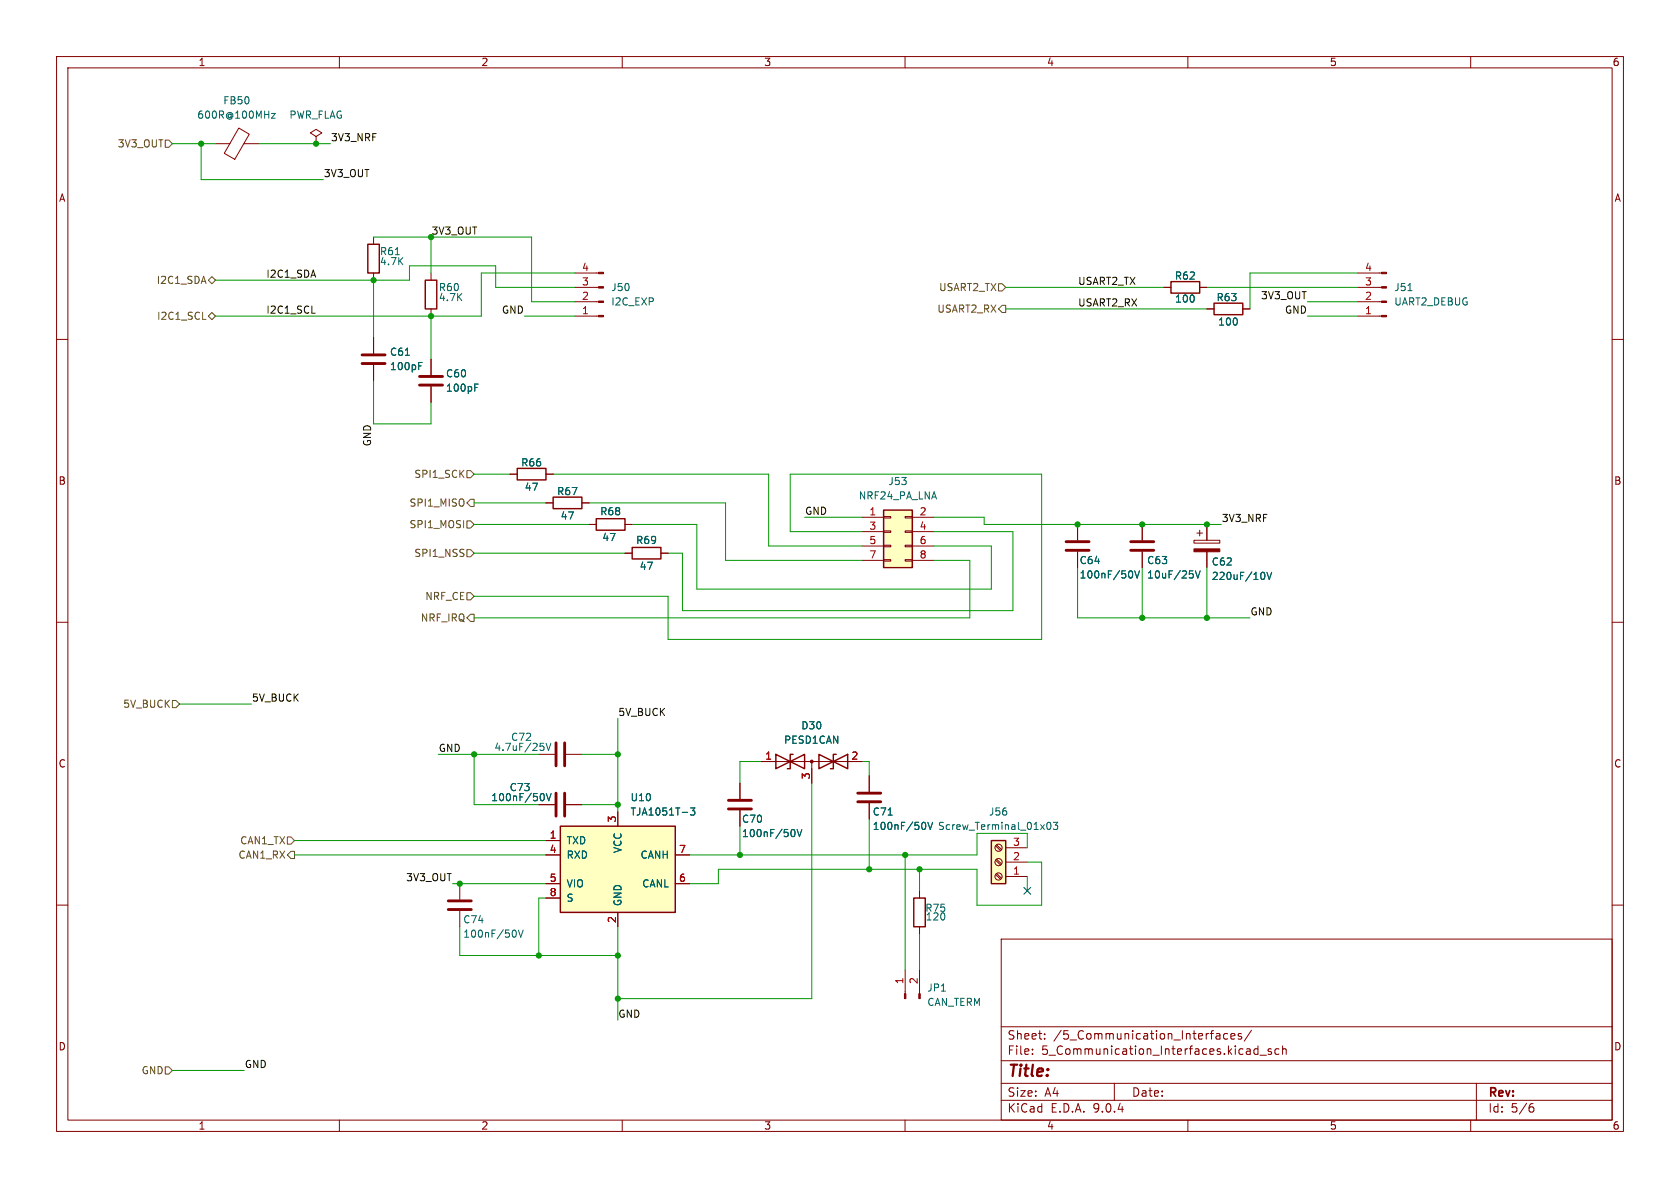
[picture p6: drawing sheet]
<svg xmlns="http://www.w3.org/2000/svg" width="297mm" height="210mm" viewBox="0 0 297 210" stroke-linecap="round" stroke-linejoin="round" font-family="sans-serif">
<g fill="none" stroke="#840000" stroke-width=".18">
<path d="M10 10h277v190h-277zM12 12h273v186h-273zM60 10v2M110 10v2M160 10v2M210 10v2M260 10v2M10 60h2M285 60h2M10 110h2M285 110h2M95.2 133.4h2.8"/>
<path d="M100.1 133.4h2.8M10 160h2M177 166h108v32h-108zM285 160h2M60 198v2M110 198v2M160 198v2M177 194.5h108M177 191.5h108M177 187.5h108M177 181.5h108M182.5 186.3v.1"/>
<path d="M182.5 185.5v.1M184.7 183.6v.1M184.7 182.8v.1M197 191.5v3M210 198v2M215.2 182.7h.3l.2 .2v.8M215.7 183.6l-.5 .1M215.7 183.1h-.5M217 182.8l-.4-.1-.3 .3v.4l.2 .2h.5M217.6 183.2l.7-.1-.1-.3-.4-.1-.2 .2 .1 .7h.5M219.5 182.8l-.4-.1-.2 .2 .1 .2 .5 .2v.3h-.6M221.2 182.1l-1.2 2"/>
<path d="M221.7 186.1l.3 .3 .4-.1M222.4 184.9v1.5M222.4 185.5l-.4-.1-.3 .3M222.7 186.5h1.2M224.7 185.5l-.3-.1-.2 .2v.2l.5 .2v.3h-.5M226.1 185.5l-.4-.1-.3 .3v.4l.1 .2h.6M226.7 185.5l.3-.1 .3 .1 .1 .9M226.7 184.9v1.5M260 198v2M261 191.5v6.5M270.6 195.7h.4l.2 .3-.1 .5-.5 .1M271 195.1l-.4 .1"/>
</g>
<path d="M98.3 131.3v4.1M99.8 131.3v4.1" fill="none" stroke="#840000" stroke-width=".51"/>
<path d="M95.5 131.4h.6M95.9 131.9l.3 .2v.3l-.3 .3M96.5 131.4l.5 1.3 .4-1.3" fill="none" stroke="#006464" stroke-width=".18"/>
<path d="M175.3 148.6h2.5v7.6h-2.5z" fill="#ffffc2"/>
<path d="M65 43.2h2.1v5.1h-2.1zM91.4 82.8h5.1v2h-5.1zM175.3 148.6h2.5v7.6h-2.5z" fill="none" stroke="#840000" stroke-width=".25"/>
<g fill="none" stroke="#840000" stroke-width=".18">
<path d="M55.9 24.1l1-.6-1-.6-1 .6 1 .6v1.3M55.9 25.4h.1M66 41.9v1.3M66 48.3v1.2M101.6 55.9h4.2M101.6 53.3h4.2M101.6 50.8h4.2M101.6 48.3h4.2M90.2 83.8h1.2M96.5 83.8h1.3M95.2 142.2h2.8M100.1 142.2h2.8"/>
<path d="M176 154.6l.9 .8M176 152.1l.9 .8M176 149.5l.9 .9M176.2 154.4l.9 .9M176.2 151.9l.9 .8M176.2 149.4l.9 .8M177.8 154.9h3.8M177.8 152.4h3.8M177.8 149.9h3.8"/>
<circle cx="176.5" cy="152.4" r=".63"/>
<circle cx="176.5" cy="149.9" r=".63"/>
<circle cx="176.5" cy="154.9" r=".63"/>
</g>
<path d="M69.9 45h.7M95.9 140.3a.79 .79 0 0 1 0 1.2M96.6 140.3l.4 1.2 .4-1.2M185.2 145.5l.2-.1a.68 .68 0 0 1 .4 .6 .68 .68 0 0 1-.4 .6l-.2-.1-.1-.4zM186.2 145.4h.8l-.4 .4 .3 .2v.5l-.1 .1-.6-.1" fill="none" stroke="#006464" stroke-width=".18"/>
<path d="M98.3 140.2v4.1M99.8 140.2v4.1" fill="none" stroke="#840000" stroke-width=".51"/>
<g fill="#840000" stroke="#840000" stroke-width=".18">
<path d="M105.8 55.8h.9v.2h-.9z"/>
<path d="M105.8 53.2h.9v.3h-.9z"/>
<path d="M105.8 50.7h.9v.2h-.9z"/>
<path d="M105.8 48.1h.9v.3h-.9z"/>
</g>
<path d="M156.2 90.2h5.1v10.1h-5.1z" fill="#ffffc2"/>
<path d="M75.2 49.5h2v5.1h-2zM207 49.8h5.1v2h-5.1zM97.8 87.9h5.1v2h-5.1zM105.4 91.7h5.1v2h-5.1zM111.8 96.8h5v2h-5zM156.2 90.2h5.1v10.1h-5.1z" fill="none" stroke="#840000" stroke-width=".25"/>
<g fill="none" stroke="#840000" stroke-width=".18">
<path d="M38.1 25.4h2.5M42.2 22.6l1.9 1.1-2.6 4.5-1.9-1.1zM43.1 25.4h2.6M66 59.7v2.8M76.2 48.3v1.2M76.2 54.6v1.3M205.7 50.8h1.3M212.1 50.8h1.3M240 55.9h4.2M240 53.3h4.2M240 50.8h4.2M240 48.3h4.2"/>
<path d="M66 64.5v2.8M76.2 63.5v2.8M76.2 68.3v2.8M96.5 88.9h1.3M102.9 88.9h1.2M104.1 92.7h1.3M110.5 92.7h1.3M110.5 97.8h1.3M116.8 97.8h1.3M152.4 91.4h3.8M152.4 94h3.8M152.4 96.5h3.8"/>
<path d="M152.4 99.1h3.8M156.2 91.3h1.3v.3h-1.3zM156.2 93.9h1.3v.2h-1.3zM156.2 96.4h1.3v.2h-1.3zM156.2 98.9h1.3v.3h-1.3zM160 91.3h1.3v.3h-1.3zM160 93.9h1.3v.2h-1.3zM160 96.4h1.3v.2h-1.3zM160 98.9h1.3v.3h-1.3zM161.3 91.4h3.8M161.3 94h3.8M161.3 96.5h3.8"/>
<path d="M161.3 99.1h3.8M190.5 92.7v2.8M190.5 97.5v2.8M201.9 92.7v2.8M201.9 97.5v2.8M211.1 95.5h4.5v.5h-4.5zM211.6 94.2h1M212.1 93.7v1M213.4 92.7v2.8M213.4 97.5v2.8M81.3 156.2v2.8M81.3 161v2.8"/>
</g>
<path d="M64 62.7h4.1M64 64.3h4.1M74.2 66.5h4M74.2 68.1h4M188.5 95.8h4M188.5 97.3h4M199.9 95.8h4.1M199.9 97.3h4.1M79.2 159.3h4.1M79.2 160.8h4.1" fill="none" stroke="#840000" stroke-width=".51"/>
<g fill="none" stroke="#006464" stroke-width=".18">
<path d="M48 20.1h.7l-.7 .8h.7M248.9 51.4h.7M71.7 62.8h.7M74 64.7h.4M74 64.1h.6M83.9 68.5h.5M83.9 67.9h.6M199.9 100.9a.79 .79 0 0 1 0 1.3M200.6 100.9l.4 1.3 .4-1.3M210.9 101.5v.6M211.3 100.9l.5 1.3 .4-1.3M223.3 101.2a.79 .79 0 0 1 0 1.2"/>
<path d="M224 101.2l.4 1.2 .4-1.2M91 164.4a.79 .79 0 0 1 0 1.3M91.6 164.4l.5 1.3 .4-1.3"/>
</g>
<g fill="#840000" stroke="#840000" stroke-width=".18">
<path d="M244.2 55.8h.9v.2h-.9z"/>
<path d="M244.2 53.2h.9v.3h-.9z"/>
<path d="M244.2 50.7h.9v.2h-.9z"/>
<path d="M244.2 48.1h.9v.3h-.9z"/>
<path d="M211.1 97h4.5v.5h-4.5z"/>
</g>
<path d="M99.1 146.1h20.3v15.2h-20.3z" fill="#ffffc2"/>
<path d="M214.6 53.6h5.1v2h-5.1zM137.2 133.4l5 2.5v-2.5l-5 2.5zM140.2 133.4h-.5v2.5h-.5M144.8 133.4l5.1 2.5v-2.5l-5.1 2.5zM147.8 133.4h-.5v2.5h-.5M99.1 146.1h20.3v15.2h-20.3zM161.5 158.8h2.1v5h-2.1z" fill="none" stroke="#840000" stroke-width=".25"/>
<g fill="none" stroke="#840000" stroke-width=".18">
<path d="M66 59.7v2.8M205.7 50.8h1.3M212.1 50.8h1.3M213.4 54.6h1.2M219.7 54.6h1.3M66 64.5v2.8M76.2 63.5v2.8M76.2 68.3v2.8M90.2 83.8h1.2M96.5 83.8h1.3M96.5 88.9h1.3M102.9 88.9h1.2"/>
<path d="M104.1 92.7h1.3M110.5 92.7h1.3M110.5 97.8h1.3M116.8 97.8h1.3M190.5 92.7v2.8M190.5 97.5v2.8M201.9 92.7v2.8M201.9 97.5v2.8M213.4 92.7v2.8M213.4 97.5v2.8M130.8 138.4v2.8M134.6 134.6h17.8"/>
<path d="M143.5 134.6v3.8M153.7 137.2v2.8M95.2 142.2h2.8M96.5 148.6h2.6M96.5 151.1h2.6M96.5 156.2h2.6M96.5 158.8h2.6M100.1 142.2h2.8M109.2 143.5v2.6M119.4 151.1h2.5M119.4 156.2h2.5M130.8 143.3v2.8"/>
<path d="M153.7 142v2.8M162.6 157.5v1.3M109.2 161.3v2.5M160 171.5v4.2M162.6 163.8v1.3M162.6 171.5v4.2"/>
</g>
<g fill="none" stroke="#006464" stroke-width=".18">
<path d="M71.7 62.8h.7M74 64.7h.4M74 64.1h.6M83.9 68.5h.5M83.9 67.9h.6M199.9 100.9a.79 .79 0 0 1 0 1.3M200.6 100.9l.4 1.3 .4-1.3M210.9 101.5v.6M211.3 100.9l.5 1.3 .4-1.3M223.3 101.2a.79 .79 0 0 1 0 1.2M224 101.2l.4 1.2 .4-1.2M95.9 140.3a.79 .79 0 0 1 0 1.2"/>
<path d="M96.6 140.3l.4 1.2 .4-1.2M122.1 142.8h.7l-.4 .5 .4 .1v.6l-.2 .1-.5-.1M140.2 146.6a.79 .79 0 0 1 0 1.3M140.9 146.6l.4 1.3 .5-1.3M157 144.1h.7M163.4 145.4a.79 .79 0 0 1 0 1.2M164 145.4l.4 1.2 .5-1.2"/>
</g>
<path d="M128.8 141.5h4M128.8 143h4M151.6 140.2h4.1M151.6 141.7h4.1" fill="none" stroke="#840000" stroke-width=".51"/>
<g fill="#840000" stroke="#840000" stroke-width=".18">
<path d="M159.9 175.7h.2v.8h-.2z"/>
<path d="M162.4 175.7h.3v.8h-.3z"/>
<circle cx="143.5" cy="134.6" r=".25"/>
</g>
<g fill="none" stroke="#725600" stroke-width=".18">
<path d="M29.2 24.8h.6l.7 .6-.7 .6h-.6zM35.8 56.5h.6M36.8 55.9l.7-.7 .6 .7-.6 .6zM36.8 49.5l.7-.6 .6 .6-.6 .7zM176.5 50.2h.7l.6 .6-.6 .6h-.7zM177.2 54h.6v1.2h-.6l-.7-.6zM82.5 83.2h.7l.6 .6-.6 .7h-.7zM82.5 97.2h.7l.6 .6-.6 .6h-.7zM82.5 92.1h.7l.6 .6-.6 .6h-.7zM83.2 88.3h.6v1.2h-.6l-.7-.6zM82.5 104.8h.7l.6 .6-.6 .6h-.7zM83.2 108.6h.6v1.3h-.6l-.7-.7z"/>
<path d="M30.5 123.8h.6l.6 .7-.6 .6h-.6zM50.8 148h.6l.7 .6-.7 .6h-.6zM51.4 150.5h.7v1.3h-.7l-.6-.7zM29.2 188.6h.6l.7 .6-.7 .7h-.6z"/>
</g>
<path d="M55.1 55.4h.6" fill="none" stroke="#0f0f0f" stroke-width=".18"/>
<g fill="none" stroke="#009600" stroke-width=".18">
<path d="M30.5 25.4h7.6M35.6 25.4v6.4h21.5M45.7 25.4h12.7M38.1 49.5h34.3v-2.5h15.2v3.8h14M66 41.9h28v11.4h7.6M66 49.5v10.2M76.2 41.9v6.4M76.2 55.9v7.6M92.7 55.9h8.9M101.6 48.3h-16.5v7.6h-47M177.8 50.8h27.9M177.8 54.6h35.6"/>
<path d="M213.4 50.8h26.6M231.1 55.9h8.9M231.1 53.3h8.9M240 48.3h-19v6.3M66 67.3v7.6h10.2v-3.8M83.8 83.8h6.4M83.8 88.9h12.7M83.8 97.8h26.7M83.8 92.7h20.3M97.8 83.8h38.1v12.7h16.5M104.1 88.9h24.2v10.2h24.1M111.8 92.7h11.4v11.4h52.1v-7.6h-10.2"/>
<path d="M142.2 91.4h10.2M152.4 94h-12.7v-10.2h44.4v29.2h-66v-7.6h-34.3M165.1 94h14v14h-58.5v-10.2h-2.5M165.1 91.4h8.9v1.3h41.9M165.1 99.1h6.3v10.1h-87.6M190.5 100.3v8.9h30.5M201.9 100.3v8.9M213.4 100.3v8.9M31.7 124.5h12.7M77.5 133.4h17.7M83.8 133.4v8.8h11.4M102.9 133.4h6.3"/>
<path d="M109.2 127v16.5M134.6 134.6h-3.8v3.8M143.5 138.4v38.1h-34.3M152.4 134.6h1.3v2.6M52.1 151.1h44.4M52.1 148.6h44.4M80 156.2h16.5M96.5 158.8h-1.3v10.1M102.9 142.2h6.3M130.8 146.1v5M153.7 144.8v8.9M160 151.1v20.4"/>
<path d="M162.6 153.7v3.8M181.6 152.4h2.5v7.6h-11.4v-6.3h-45.7v2.5h-5.1M181.6 149.9v-2.6h-8.9v3.8h-50.8M181.6 154.9v2.6M81.3 163.8v5.1h27.9M109.2 163.8v16.5M162.6 165.1v6.4M30.5 189.2h12.7"/>
</g>
<path d="M181 156.9l1.2 1.2M182.2 156.9l-1.2 1.2" fill="none" stroke="#000084" stroke-width=".18"/>
<g fill="#009600" stroke="#009600" stroke-width=".18">
<circle cx="109.2" cy="168.9" r=".46"/>
<circle cx="109.2" cy="176.5" r=".46"/>
<circle cx="109.2" cy="142.2" r=".46"/>
<circle cx="109.2" cy="133.4" r=".46"/>
<circle cx="76.2" cy="55.9" r=".46"/>
<circle cx="55.9" cy="25.4" r=".46"/>
<circle cx="66" cy="49.5" r=".46"/>
<circle cx="35.6" cy="25.4" r=".46"/>
<circle cx="95.2" cy="168.9" r=".46"/>
<circle cx="81.3" cy="156.2" r=".46"/>
<circle cx="83.8" cy="133.4" r=".46"/>
<circle cx="201.9" cy="109.2" r=".46"/>
<circle cx="201.9" cy="92.7" r=".46"/>
<circle cx="190.5" cy="92.7" r=".46"/>
<circle cx="213.4" cy="109.2" r=".46"/>
<circle cx="213.4" cy="92.7" r=".46"/>
<circle cx="162.6" cy="153.7" r=".46"/>
<circle cx="160" cy="151.1" r=".46"/>
<circle cx="130.8" cy="151.1" r=".46"/>
<circle cx="153.7" cy="153.7" r=".46"/>
</g>
<text font-size="2.8" fill="#840000" x="178" y="190.9">Title:</text>
<g font-size="2.1" fill="#840000">
<text x="178" y="184">Sheet:</text>
<text x="186.2" y="184">/5_Communication_Interfaces/</text>
<text x="178" y="186.7">File:</text>
<text x="184.1" y="186.7">5_Communication_Interfaces.kicad_sch</text>
<text x="178" y="196.9">KiCad</text>
<text x="178" y="194.1">Size:</text>
<text x="184.7" y="194.1">A4</text>
<text x="185.7" y="196.9">E.D.A.</text>
<text x="193.3" y="196.9">9.0.4</text>
<text x="200" y="194.1">Date:</text>
<text x="263" y="194.3">Rev:</text>
<text x="263" y="196.9">Id:</text>
<text x="267.1" y="196.9">5/6</text>
</g>
<g font-size="1.8" fill="#840000">
<text x="35" y="11.9">1</text>
<text x="85" y="11.9">2</text>
<text x="135" y="11.9">3</text>
<text x="185" y="11.9">4</text>
<text x="235" y="11.9">5</text>
<text x="285" y="11.9">6</text>
<text x="10.3" y="35.9">A</text>
<text x="285.3" y="35.9">A</text>
<text x="10.3" y="85.9">B</text>
<text x="285.3" y="85.9">B</text>
<text x="10.3" y="135.9">C</text>
<text x="285.3" y="135.9">C</text>
<text x="10.3" y="185.9">D</text>
<text x="285.3" y="185.9">D</text>
<text x="35" y="199.9">1</text>
<text x="85" y="199.9">2</text>
<text x="135" y="199.9">3</text>
<text x="185" y="199.9">4</text>
<text x="235" y="199.9">5</text>
<text x="285" y="199.9">6</text>
</g>
<g font-size="1.8" fill="#006464">
<text x="34.8" y="21.2">600R@100MHz</text>
<text x="39.4" y="18.6">FB50</text>
<text x="51.1" y="21.2">PWR_FLAG</text>
<text x="67.1" y="45.3">R61</text>
<text x="67.1" y="47.1">4.7K</text>
<text x="77.5" y="51.7">R60</text>
<text x="77.5" y="53.4">4.7K</text>
<text x="108" y="51.7">J50</text>
<text x="207.6" y="49.6">R62</text>
<text x="207.6" y="53.7">100</text>
<text x="215" y="53.4">R63</text>
<text x="246.4" y="51.7">J51</text>
<text x="108" y="54.2">I2C_EXP</text>
<text x="215.3" y="57.8">100</text>
<text x="246.4" y="54.2">UART2_DEBUG</text>
<text x="68.8" y="65.6">100pF</text>
<text x="68.8" y="63.1">C61</text>
<text x="78.7" y="69.4">100pF</text>
<text x="78.7" y="66.9">C60</text>
<text x="92" y="82.7">R66</text>
<text x="92.7" y="87">47</text>
<text x="98.4" y="87.7">R67</text>
<text x="151.7" y="88.5">NRF24_PA_LNA</text>
<text x="157" y="86">J53</text>
<text x="99" y="92">47</text>
<text x="106" y="91.3">R68</text>
<text x="106.4" y="95.9">47</text>
<text x="112.4" y="96.4">R69</text>
<text x="113" y="100.9">47</text>
<text x="190.8" y="99.9">C64</text>
<text x="202.7" y="99.9">C63</text>
<text x="214.1" y="100.2">C62</text>
<text x="190.8" y="102.5">100nF/50V</text>
<text x="202.7" y="102.5">10uF/25V</text>
<text x="214.1" y="102.7">220uF/10V</text>
<text x="90.3" y="131.2">C72</text>
<text x="138.5" y="131.7">PESD1CAN</text>
<text x="141.6" y="129.1">D30</text>
<text x="87.3" y="132.9">4.7uF/25V</text>
<text x="86.7" y="141.8">100nF/50V</text>
<text x="90" y="140.1">C73</text>
<text x="111.4" y="141.8">U10</text>
<text x="100.1" y="149.5">TXD</text>
<text x="111.4" y="144.4">TJA1051T-3</text>
<text x="131.1" y="145.6">C70</text>
<text x="131.1" y="148.2">100nF/50V</text>
<text x="154.2" y="144.4">C71</text>
<text x="154.2" y="146.9">100nF/50V</text>
<text x="165.7" y="146.9">Screw_Terminal_01x03</text>
<text x="174.7" y="144.4">J56</text>
<text x="100.1" y="152">RXD</text>
<text x="110.1" y="150.9" transform="rotate(-90 110.1 150.9)">VCC</text>
<text x="113.1" y="152">CANH</text>
<text x="100.1" y="157.1">VIO</text>
<text x="100.1" y="159.6">S</text>
<text x="110.1" y="160.3" transform="rotate(-90 110.1 160.3)">GND</text>
<text x="113.4" y="157.1">CANL</text>
<text x="163.5" y="161.4">R75</text>
<text x="81.8" y="163.4">C74</text>
<text x="81.8" y="166">100nF/50V</text>
<text x="163.5" y="162.9">120</text>
<text x="163.8" y="175.5">JP1</text>
<text x="163.8" y="178">CAN_TERM</text>
</g>
<g font-size="1.8" fill="#725600">
<text x="20.7" y="26.3">3V3_OUT</text>
<text x="27.6" y="50.4">I2C1_SDA</text>
<text x="165.9" y="51.7">USART2_TX</text>
<text x="27.7" y="56.7">I2C1_SCL</text>
<text x="165.6" y="55.5">USART2_RX</text>
<text x="72.3" y="89.8">SPI1_MISO</text>
<text x="73.1" y="84.7">SPI1_SCK</text>
<text x="72.3" y="93.6">SPI1_MOSI</text>
<text x="73.1" y="98.7">SPI1_NSS</text>
<text x="75.1" y="106.3">NRF_CE</text>
<text x="74.3" y="110.1">NRF_IRQ</text>
<text x="21.7" y="125.3">5V_BUCK</text>
<text x="42.4" y="149.5">CAN1_TX</text>
<text x="42.1" y="152">CAN1_RX</text>
<text x="24.9" y="190.1">GND</text>
</g>
<g font-size="1.8" fill="#0f0f0f">
<text x="58.4" y="25.1">3V3_NRF</text>
<text x="57.1" y="31.4">3V3_OUT</text>
<text x="47" y="49.2">I2C1_SDA</text>
<text x="190.5" y="50.5">USART2_TX</text>
<text x="222.8" y="53">3V3_OUT</text>
<text x="47" y="55.5">I2C1_SCL</text>
<text x="88.6" y="55.5">GND</text>
<text x="190.5" y="54.3">USART2_RX</text>
<text x="227.1" y="55.5">GND</text>
<text x="65.7" y="79" transform="rotate(-90 65.7 79)">GND</text>
<text x="142.2" y="91.1">GND</text>
<text x="215.9" y="92.4">3V3_NRF</text>
<text x="221" y="108.9">GND</text>
<text x="44.4" y="124.1">5V_BUCK</text>
<text x="109.2" y="126.7">5V_BUCK</text>
<text x="77.5" y="133">GND</text>
<text x="71.7" y="155.9">3V3_OUT</text>
<text x="109.2" y="180">GND</text>
<text x="43.2" y="188.9">GND</text>
</g>
<text font-size="1.8" fill="#009600" x="76.2" y="41.6">3V3_OUT</text>
<g font-size="1.8" fill="#a90000">
<text x="102.8" y="53.1">2</text>
<text x="102.8" y="50.5">3</text>
<text x="102.8" y="48">4</text>
<text x="241.2" y="53.1">2</text>
<text x="241.2" y="50.5">3</text>
<text x="241.2" y="48">4</text>
<text x="102.8" y="55.6">1</text>
<text x="241.2" y="55.6">1</text>
<text x="153.6" y="91.2">1</text>
<text x="153.6" y="93.7">3</text>
<text x="162.5" y="91.2">2</text>
<text x="162.5" y="93.7">4</text>
<text x="153.6" y="96.3">5</text>
<text x="153.6" y="98.8">7</text>
<text x="162.5" y="96.3">6</text>
<text x="162.5" y="98.8">8</text>
<text x="135.2" y="134.4">1</text>
<text x="143.3" y="137.9" transform="rotate(-90 143.3 137.9)">3</text>
<text x="150.4" y="134.4">2</text>
<text x="97.1" y="148.3">1</text>
<text x="109" y="145.5" transform="rotate(-90 109 145.5)">3</text>
<text x="179" y="149.6">3</text>
<text x="97.1" y="150.9">4</text>
<text x="97.1" y="156">5</text>
<text x="119.9" y="150.9">7</text>
<text x="119.9" y="156">6</text>
<text x="179" y="154.7">1</text>
<text x="179" y="152.1">2</text>
<text x="97.1" y="158.5">8</text>
<text x="109" y="163.3" transform="rotate(-90 109 163.3)">2</text>
<text x="159.8" y="174.1" transform="rotate(-90 159.8 174.1)">1</text>
<text x="162.3" y="174.1" transform="rotate(-90 162.3 174.1)">2</text>
</g>
</svg>
